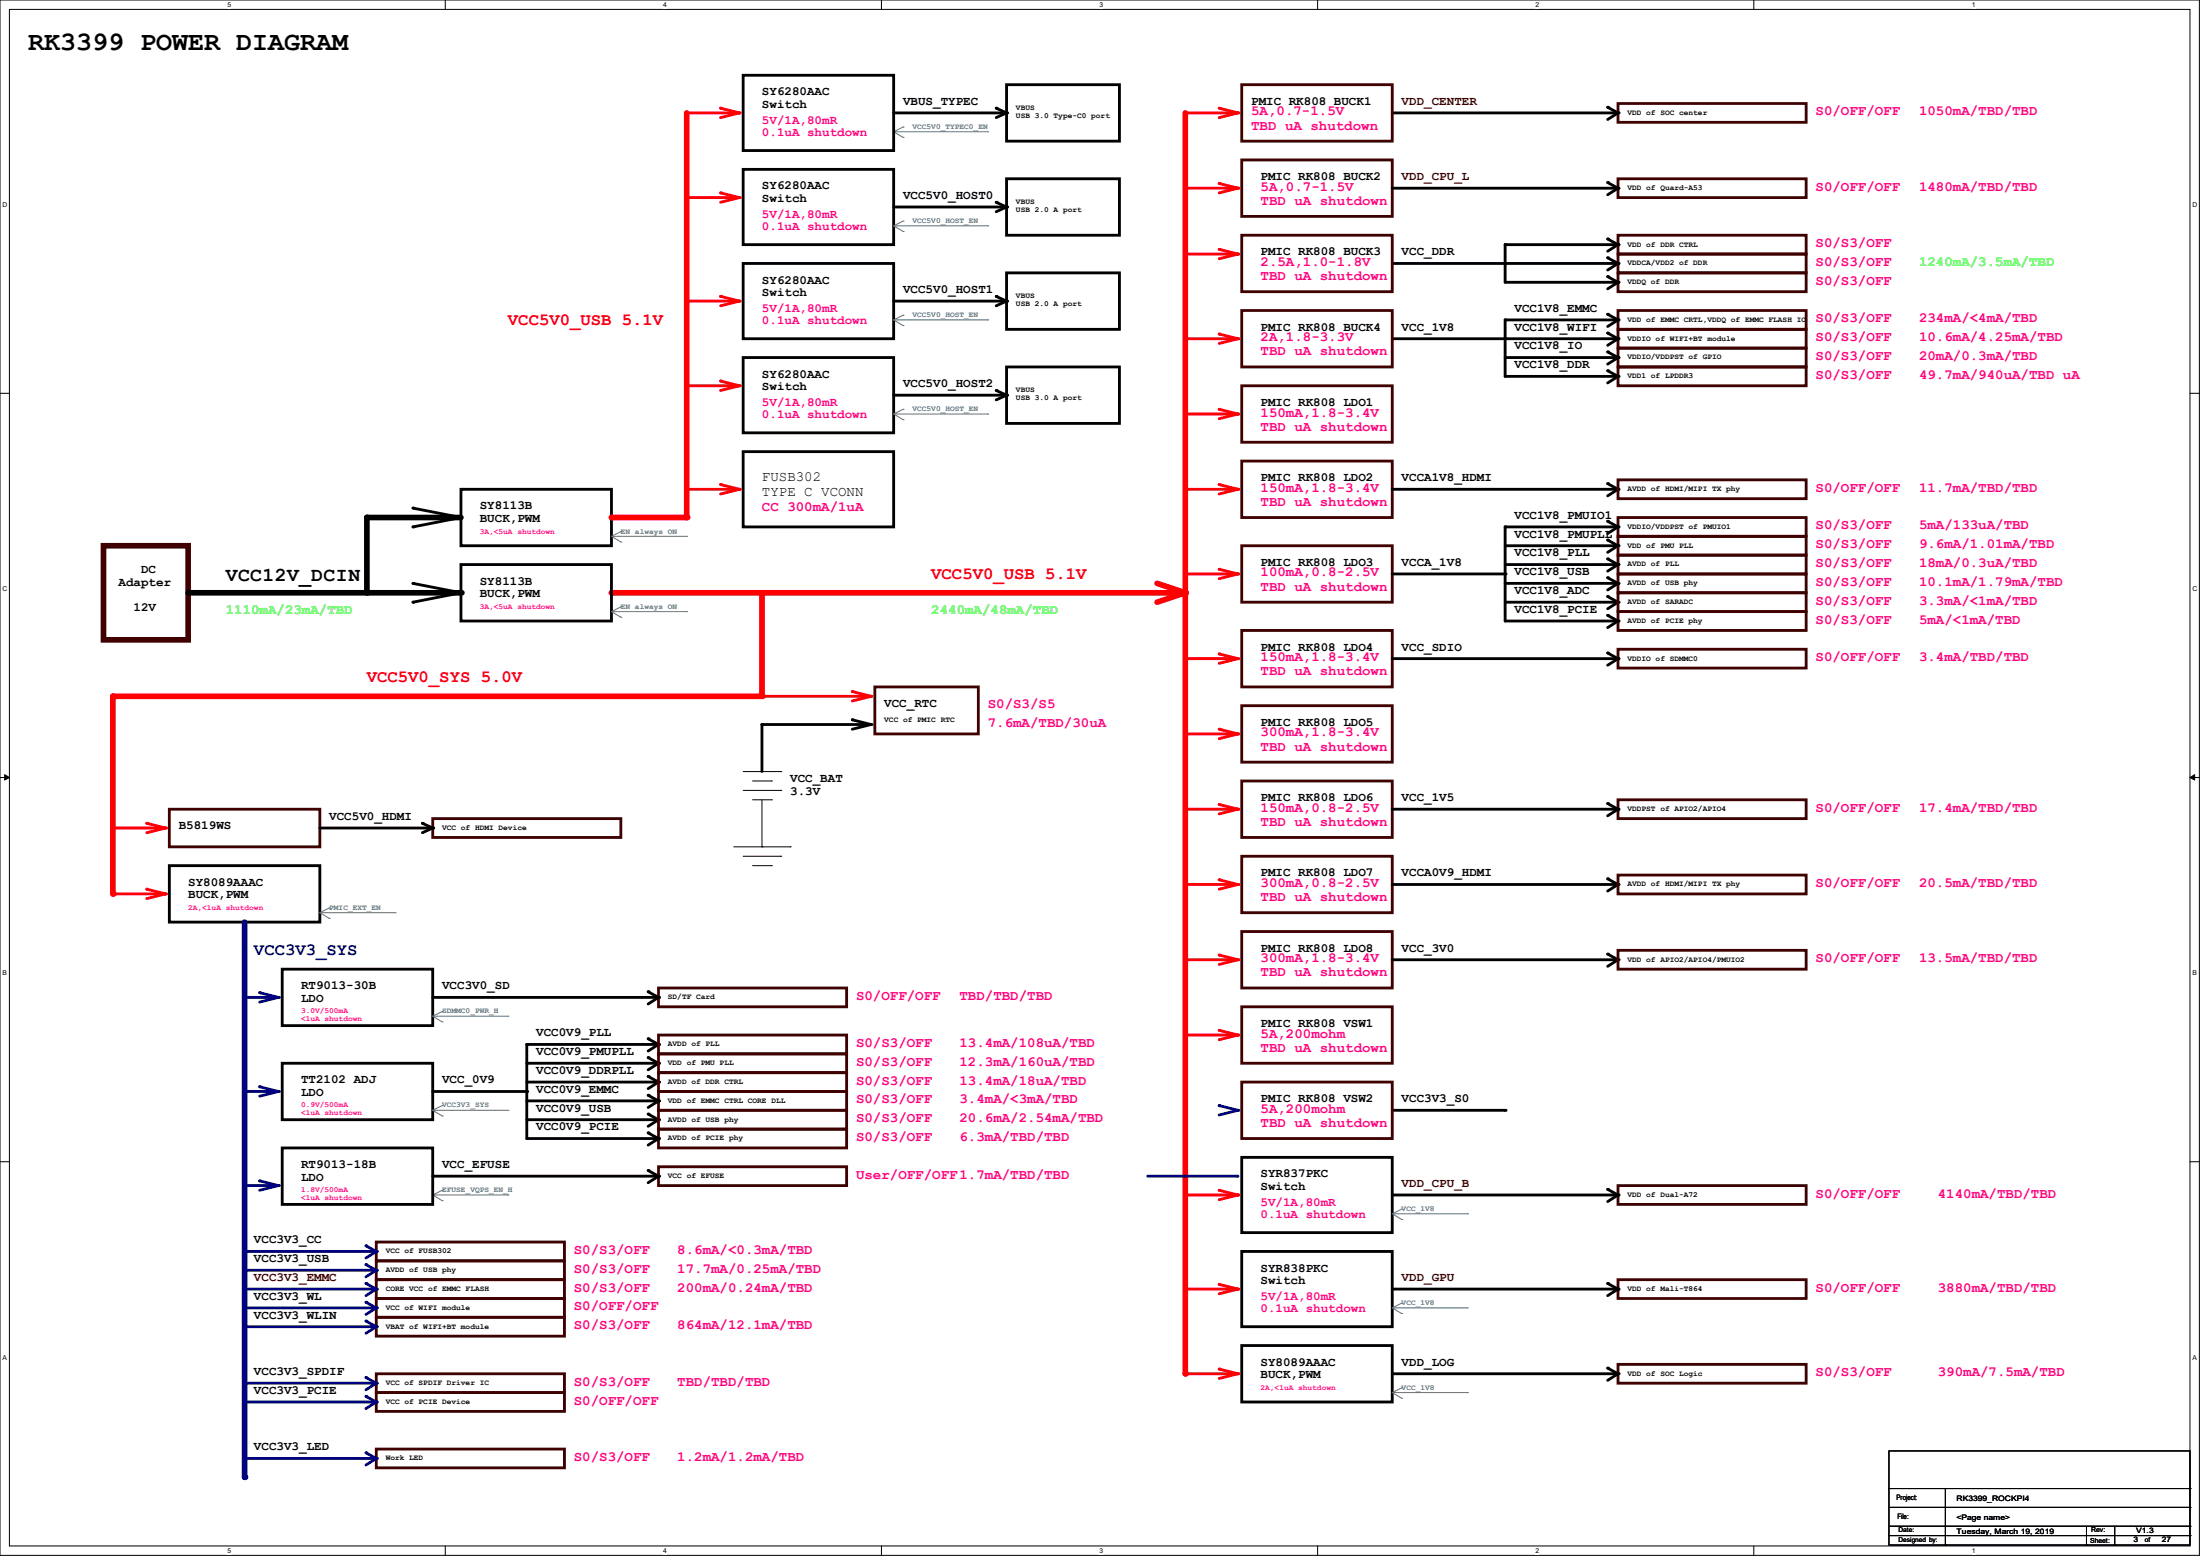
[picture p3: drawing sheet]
<svg xmlns="http://www.w3.org/2000/svg" width="297mm" height="210mm" viewBox="0 0 297 210" stroke-linecap="round" stroke-linejoin="round" font-family="sans-serif">
<path d="M0 0h296.9v209.9h-296.9zM1.3 1.3h294.4v207.4h-294.4z" fill="none" stroke="#000" stroke-width=".14"/>
<g fill="#fff">
<path d="M30.7 .1h.5v1h-.5z"/>
<path d="M30.7 208.8h.5v1h-.5z"/>
</g>
<path d="M60.1 0v1.3M60.1 208.7v1.2" fill="none" stroke="#000" stroke-width=".14"/>
<g fill="#fff">
<path d="M89.5 .1h.5v1h-.5z"/>
<path d="M89.5 208.8h.5v1h-.5z"/>
</g>
<path d="M119 0v1.3M119 208.7v1.2" fill="none" stroke="#000" stroke-width=".14"/>
<g fill="#fff">
<path d="M148.4 .1h.5v1h-.5z"/>
<path d="M148.4 208.8h.5v1h-.5z"/>
</g>
<path d="M177.9 0v1.3M177.9 208.7v1.2" fill="none" stroke="#000" stroke-width=".14"/>
<g fill="#fff">
<path d="M207.3 .1h.5v1h-.5z"/>
<path d="M207.3 208.8h.5v1h-.5z"/>
</g>
<path d="M236.8 0v1.3M236.8 208.7v1.2" fill="none" stroke="#000" stroke-width=".14"/>
<g fill="#fff">
<path d="M266.2 .1h.5v1h-.5z"/>
<path d="M266.2 208.8h.5v1h-.5z"/>
<path d="M.3 27.2h.7v1h-.7z"/>
<path d="M296 27.2h.6v1h-.6z"/>
<path d="M.3 79h.7v1h-.7z"/>
<path d="M296 79h.6v1h-.6z"/>
</g>
<path d="M0 53.1h1.3M295.7 53.1h1.2" fill="none" stroke="#000" stroke-width=".14"/>
<g fill="#fff">
<path d="M.3 130.9h.6v1h-.6z"/>
<path d="M296 130.9h.6v1h-.6z"/>
</g>
<path d="M0 104.9h1.3M295.7 104.9h1.2" fill="none" stroke="#000" stroke-width=".14"/>
<path d="M.6 104.6l.7 .3-.7 .4zM295.7 104.9l.6-.3v.7z" fill="#000" stroke="#000" stroke-width=".14"/>
<g fill="#fff">
<path d="M.3 182.7h.6v1h-.6z"/>
<path d="M296 182.7h.5v1h-.5z"/>
</g>
<path d="M0 156.8h1.3M295.7 156.8h1.2" fill="none" stroke="#000" stroke-width=".14"/>
<path d="M160 80l-3.8 1.3" fill="none" stroke="#f00" stroke-width=".76"/>
<circle cx="160" cy="80" r=".38" fill="#f00"/>
<path d="M82.5 80h77.5" fill="none" stroke="#f00" stroke-width=".76"/>
<circle cx="82.5" cy="80" r=".38" fill="#f00"/>
<path d="M156.2 78.7l3.8 1.3" fill="none" stroke="#f00" stroke-width=".76"/>
<circle cx="160" cy="80" r=".38" fill="#f00"/>
<path d="M188 15.2h30.4M217 14.5l1.4 .7M218.4 15.2l-1.4 .9M188 45.7h15.2M188 109.2h30.4M217 108.5l1.4 .7M218.4 109.2l-1.4 .9" fill="none" stroke="#000" stroke-width=".38"/>
<g fill="#000">
<circle cx="217" cy="14.5" r=".19"/>
<circle cx="218.4" cy="15.2" r=".19"/>
<circle cx="203.2" cy="45.7" r=".19"/>
<circle cx="217" cy="108.5" r=".19"/>
<circle cx="218.4" cy="109.2" r=".19"/>
</g>
<path d="M218.4 14h25.4v2.5h-25.4zM167.6 41.9h20.4v7.6h-20.4zM167.6 105.4h20.4v7.6h-20.4zM218.4 107.9h25.4v2.6h-25.4zM167.6 125.7h20.4v7.6h-20.4z" fill="none" stroke="#400000" stroke-width=".38"/>
<path d="M164.6 14.6l2.5 .6" fill="none" stroke="#f00" stroke-width=".38"/>
<circle cx="164.6" cy="14.6" r=".19" fill="#f00"/>
<path d="M167.1 15.2l-2.5 .7" fill="none" stroke="#f00" stroke-width=".38"/>
<circle cx="167.1" cy="15.2" r=".19" fill="#f00"/>
<path d="M160 15.2h7" fill="none" stroke="#f00" stroke-width=".38"/>
<circle cx="167" cy="15.2" r=".19" fill="#f00"/>
<path d="M160 139.7h7" fill="none" stroke="#f00" stroke-width=".38"/>
<circle cx="167" cy="139.7" r=".19" fill="#f00"/>
<path d="M167.6 135.9h20.4v7.6h-20.4z" fill="none" stroke="#400000" stroke-width=".38"/>
<path d="M164.6 139.1l2.5 .6" fill="none" stroke="#f00" stroke-width=".38"/>
<circle cx="164.6" cy="139.1" r=".19" fill="#f00"/>
<path d="M167.1 139.7l-2.5 .6" fill="none" stroke="#f00" stroke-width=".38"/>
<circle cx="167.1" cy="139.7" r=".19" fill="#f00"/>
<path d="M160 45.7h7" fill="none" stroke="#f00" stroke-width=".38"/>
<circle cx="167" cy="45.7" r=".19" fill="#f00"/>
<path d="M164.6 45.1l2.5 .6" fill="none" stroke="#f00" stroke-width=".38"/>
<circle cx="164.6" cy="45.1" r=".19" fill="#f00"/>
<path d="M167.1 45.7l-2.5 .7" fill="none" stroke="#f00" stroke-width=".38"/>
<circle cx="167.1" cy="45.7" r=".19" fill="#f00"/>
<path d="M160 15.2v170.2" fill="none" stroke="#f00" stroke-width=".76"/>
<circle cx="160" cy="185.4" r=".38" fill="#f00"/>
<path d="M167.1 109.2l-2.5 .7" fill="none" stroke="#f00" stroke-width=".38"/>
<circle cx="167.1" cy="109.2" r=".19" fill="#f00"/>
<path d="M160 109.2h7" fill="none" stroke="#f00" stroke-width=".38"/>
<circle cx="167" cy="109.2" r=".19" fill="#f00"/>
<path d="M164.6 108.6l2.5 .6" fill="none" stroke="#f00" stroke-width=".38"/>
<circle cx="164.6" cy="108.6" r=".19" fill="#f00"/>
<path d="M14 73.7h11.4v12.7h-11.4z" fill="none" stroke="#400000" stroke-width=".76"/>
<path d="M167.6 11.4h20.4v7.6h-20.4zM167.6 21.6h20.4v7.6h-20.4zM167.6 31.7h20.4v7.7h-20.4zM218.4 24.1h25.4v2.6h-25.4zM218.4 36.8h25.4v2.6h-25.4zM218.4 31.7h25.4v2.6h-25.4zM218.4 34.3h25.4v2.5h-25.4zM218.4 128.3h25.4v2.5h-25.4z" fill="none" stroke="#400000" stroke-width=".38"/>
<path d="M188 25.4h30.4M188 35.6h30.4M217 24.6l1.4 .8M217 34.8l1.4 .8M217 32.3l1.4 .7M218.4 25.4l-1.4 .9M218.4 35.6l-1.4 .8M218.4 33l-1.4 .9M218.4 33h-15.2v5.1M188 129.5h30.4M217 128.8l1.4 .7M218.4 129.5l-1.4 .9" fill="none" stroke="#000" stroke-width=".38"/>
<g fill="#000">
<circle cx="203.2" cy="33" r=".19"/>
<circle cx="203.2" cy="35.6" r=".19"/>
<circle cx="217" cy="24.6" r=".19"/>
<circle cx="217" cy="32.3" r=".19"/>
<circle cx="217" cy="34.8" r=".19"/>
<circle cx="218.4" cy="35.6" r=".19"/>
<circle cx="218.4" cy="33" r=".19"/>
<circle cx="218.4" cy="25.4" r=".19"/>
<circle cx="217" cy="128.8" r=".19"/>
<circle cx="218.4" cy="129.5" r=".19"/>
</g>
<path d="M160 34.3h7" fill="none" stroke="#f00" stroke-width=".38"/>
<circle cx="167" cy="34.3" r=".19" fill="#f00"/>
<path d="M164.6 33.7l2.5 .6" fill="none" stroke="#f00" stroke-width=".38"/>
<circle cx="164.6" cy="33.7" r=".19" fill="#f00"/>
<path d="M167.1 34.3l-2.5 .6" fill="none" stroke="#f00" stroke-width=".38"/>
<circle cx="167.1" cy="34.3" r=".19" fill="#f00"/>
<g fill="none" stroke="#000" stroke-width=".38">
<path d="M203.2 38.1h15.2M217 37.3l1.4 .8M218.4 38.1l-1.4 .9M203.2 45.7h15.2M203.2 48.3h15.2M217 42.4l1.4 .8M217 45l1.4 .7M217 47.5l1.4 .8M217 50l1.4 .8M218.4 43.2l-1.4 .9M218.4 43.2h-15.2v7.6h15.2M218.4 45.7l-1.4 .9"/>
<path d="M218.4 48.3l-1.4 .8M218.4 50.8l-1.4 .9"/>
</g>
<g fill="#000">
<circle cx="217" cy="37.3" r=".19"/>
<circle cx="218.4" cy="38.1" r=".19"/>
<circle cx="203.2" cy="43.2" r=".19"/>
<circle cx="217" cy="42.4" r=".19"/>
<circle cx="217" cy="50" r=".19"/>
<circle cx="217" cy="45" r=".19"/>
<circle cx="217" cy="47.5" r=".19"/>
<circle cx="218.4" cy="43.2" r=".19"/>
<circle cx="218.4" cy="45.7" r=".19"/>
<circle cx="218.4" cy="48.3" r=".19"/>
<circle cx="218.4" cy="50.8" r=".19"/>
</g>
<path d="M218.4 41.9h25.4v2.5h-25.4zM218.4 44.4h25.4v2.6h-25.4zM218.4 47h25.4v2.5h-25.4zM218.4 49.5h25.4v2.6h-25.4z" fill="none" stroke="#400000" stroke-width=".38"/>
<path d="M164.6 24.8l2.5 .6" fill="none" stroke="#f00" stroke-width=".38"/>
<circle cx="164.6" cy="24.8" r=".19" fill="#f00"/>
<path d="M167.1 25.4l-2.5 .6" fill="none" stroke="#f00" stroke-width=".38"/>
<circle cx="167.1" cy="25.4" r=".19" fill="#f00"/>
<path d="M160 25.4h7" fill="none" stroke="#f00" stroke-width=".38"/>
<circle cx="167" cy="25.4" r=".19" fill="#f00"/>
<path d="M167.6 52.1h20.4v7.6h-20.4zM167.6 73.7h20.4v7.6h-20.4zM218.4 69.8h25.4v2.6h-25.4zM218.4 72.4h25.4v2.5h-25.4zM218.4 74.9h25.4v2.6h-25.4zM218.4 77.5h25.4v2.5h-25.4zM218.4 80h25.4v2.5h-25.4zM218.4 82.5h25.4v2.6h-25.4z" fill="none" stroke="#400000" stroke-width=".38"/>
<g fill="none" stroke="#000" stroke-width=".38">
<path d="M188 77.5h15.2M203.2 73.7h15.2M203.2 76.2h15.2M203.2 78.7h15.2M217 72.9l1.4 .8M217 70.4l1.4 .7M217 75.4l1.4 .8M217 78l1.4 .7M218.4 73.7l-1.4 .8M218.4 71.1l-1.4 .9M218.4 71.1h-15.2v12.7h15.2M218.4 76.2l-1.4 .9"/>
<path d="M218.4 78.7l-1.4 .9M203.2 81.3h15.2M217 80.5l1.4 .8M217 83.1l1.4 .7M218.4 81.3l-1.4 .9M218.4 83.8l-1.4 .9"/>
</g>
<g fill="#000">
<circle cx="203.2" cy="77.5" r=".19"/>
<circle cx="203.2" cy="71.1" r=".19"/>
<circle cx="217" cy="78" r=".19"/>
<circle cx="217" cy="70.4" r=".19"/>
<circle cx="217" cy="75.4" r=".19"/>
<circle cx="217" cy="72.9" r=".19"/>
<circle cx="218.4" cy="76.2" r=".19"/>
<circle cx="218.4" cy="73.7" r=".19"/>
<circle cx="218.4" cy="71.1" r=".19"/>
<circle cx="218.4" cy="78.7" r=".19"/>
<circle cx="217" cy="80.5" r=".19"/>
<circle cx="217" cy="83.1" r=".19"/>
<circle cx="218.4" cy="83.8" r=".19"/>
<circle cx="218.4" cy="81.3" r=".19"/>
</g>
<path d="M164.6 55.2l2.5 .7" fill="none" stroke="#f00" stroke-width=".38"/>
<circle cx="164.6" cy="55.2" r=".19" fill="#f00"/>
<path d="M167.1 55.9l-2.5 .6" fill="none" stroke="#f00" stroke-width=".38"/>
<circle cx="167.1" cy="55.9" r=".19" fill="#f00"/>
<path d="M160 55.9h7" fill="none" stroke="#f00" stroke-width=".38"/>
<circle cx="167" cy="55.9" r=".19" fill="#f00"/>
<path d="M167.6 62.2h20.4v7.6h-20.4z" fill="none" stroke="#400000" stroke-width=".38"/>
<path d="M217 65.3l1.4 .7-1.4 .9" fill="none" stroke="#000" stroke-width=".38"/>
<g fill="#000">
<circle cx="217" cy="65.3" r=".19"/>
<circle cx="218.4" cy="66" r=".19"/>
</g>
<path d="M164.6 65.4l2.5 .6" fill="none" stroke="#f00" stroke-width=".38"/>
<circle cx="164.6" cy="65.4" r=".19" fill="#f00"/>
<path d="M167.1 66l-2.5 .7" fill="none" stroke="#f00" stroke-width=".38"/>
<circle cx="167.1" cy="66" r=".19" fill="#f00"/>
<path d="M160 66h7" fill="none" stroke="#f00" stroke-width=".38"/>
<circle cx="167" cy="66" r=".19" fill="#f00"/>
<path d="M188 66h30.4" fill="none" stroke="#000" stroke-width=".38"/>
<circle cx="218.4" cy="66" r=".19" fill="#000"/>
<path d="M218.4 64.8h25.4v2.5h-25.4z" fill="none" stroke="#400000" stroke-width=".38"/>
<path d="M164.6 76.8l2.5 .7" fill="none" stroke="#f00" stroke-width=".38"/>
<circle cx="164.6" cy="76.8" r=".19" fill="#f00"/>
<path d="M167.1 77.5l-2.5 .6" fill="none" stroke="#f00" stroke-width=".38"/>
<circle cx="167.1" cy="77.5" r=".19" fill="#f00"/>
<path d="M160 77.5h7" fill="none" stroke="#f00" stroke-width=".38"/>
<circle cx="167" cy="77.5" r=".19" fill="#f00"/>
<path d="M167.6 85.1h20.4v7.6h-20.4z" fill="none" stroke="#400000" stroke-width=".38"/>
<path d="M217 88.1l1.4 .8-1.4 .9" fill="none" stroke="#000" stroke-width=".38"/>
<g fill="#000">
<circle cx="217" cy="88.1" r=".19"/>
<circle cx="218.4" cy="88.9" r=".19"/>
</g>
<path d="M167.1 88.9l-2.5 .6" fill="none" stroke="#f00" stroke-width=".38"/>
<circle cx="167.1" cy="88.9" r=".19" fill="#f00"/>
<path d="M160 88.9h7" fill="none" stroke="#f00" stroke-width=".38"/>
<circle cx="167" cy="88.9" r=".19" fill="#f00"/>
<path d="M218.4 87.6h25.4v2.6h-25.4z" fill="none" stroke="#400000" stroke-width=".38"/>
<path d="M164.6 88.3l2.5 .6" fill="none" stroke="#f00" stroke-width=".38"/>
<circle cx="164.6" cy="88.3" r=".19" fill="#f00"/>
<path d="M188 88.9h30.4" fill="none" stroke="#000" stroke-width=".38"/>
<circle cx="218.4" cy="88.9" r=".19" fill="#000"/>
<path d="M164.6 98.4l2.5 .7" fill="none" stroke="#f00" stroke-width=".38"/>
<circle cx="164.6" cy="98.4" r=".19" fill="#f00"/>
<path d="M167.1 99.1l-2.5 .6" fill="none" stroke="#f00" stroke-width=".38"/>
<circle cx="167.1" cy="99.1" r=".19" fill="#f00"/>
<path d="M160 99.1h7" fill="none" stroke="#f00" stroke-width=".38"/>
<circle cx="167" cy="99.1" r=".19" fill="#f00"/>
<path d="M167.6 95.2h20.4v7.7h-20.4z" fill="none" stroke="#400000" stroke-width=".38"/>
<path d="M164.6 118.7l2.5 .7" fill="none" stroke="#f00" stroke-width=".38"/>
<circle cx="164.6" cy="118.7" r=".19" fill="#f00"/>
<path d="M167.1 119.4l-2.5 .6" fill="none" stroke="#f00" stroke-width=".38"/>
<circle cx="167.1" cy="119.4" r=".19" fill="#f00"/>
<path d="M160 119.4h7" fill="none" stroke="#f00" stroke-width=".38"/>
<circle cx="167" cy="119.4" r=".19" fill="#f00"/>
<path d="M167.6 115.6h20.4v7.6h-20.4zM218.4 118.1h25.4v2.5h-25.4zM167.6 146h20.4v7.7h-20.4zM218.4 160h25.4v2.6h-25.4zM218.4 172.7h25.4v2.6h-25.4z" fill="none" stroke="#400000" stroke-width=".38"/>
<path d="M188 119.4h30.4M217 118.6l1.4 .8M218.4 119.4l-1.4 .9M167.6 156.2h20.4v10.2h-20.4zM188 149.9h15.2M167.6 168.9h20.4v10.2h-20.4zM188 161.3h30.4M188 174h30.4M217 160.5l1.4 .8M217 173.2l1.4 .8M218.4 161.3l-1.4 .9M218.4 174l-1.4 .9" fill="none" stroke="#000" stroke-width=".38"/>
<g fill="#000">
<circle cx="217" cy="118.6" r=".19"/>
<circle cx="218.4" cy="119.4" r=".19"/>
<circle cx="203.2" cy="149.9" r=".19"/>
<circle cx="217" cy="160.5" r=".19"/>
<circle cx="217" cy="173.2" r=".19"/>
<circle cx="218.4" cy="161.3" r=".19"/>
<circle cx="218.4" cy="174" r=".19"/>
</g>
<path d="M15.2 94h87.7" fill="none" stroke="#f00" stroke-width=".76"/>
<circle cx="15.2" cy="94" r=".38" fill="#f00"/>
<path d="M102.9 80v14" fill="none" stroke="#f00" stroke-width=".76"/>
<circle cx="102.9" cy="94" r=".38" fill="#f00"/>
<path d="M15.2 94v26.6" fill="none" stroke="#f00" stroke-width=".76"/>
<circle cx="15.2" cy="120.7" r=".38" fill="#f00"/>
<path d="M167.6 181.6h20.4v7.6h-20.4zM188 185.4h30.4M217 184.7l1.4 .7M218.4 185.4l-1.4 .9" fill="none" stroke="#000" stroke-width=".38"/>
<path d="M218.4 184.1h25.4v2.6h-25.4z" fill="none" stroke="#400000" stroke-width=".38"/>
<g fill="#000">
<circle cx="217" cy="184.7" r=".19"/>
<circle cx="218.4" cy="185.4" r=".19"/>
</g>
<path d="M188 188h10.1M188 188l1.2 .7M189.2 187.3h.1M189.2 188.7h.1M189.2 187.3l-1.2 .7M198.1 188h.1" fill="none" stroke="#408080" stroke-width=".14"/>
<path d="M160 185.4h7" fill="none" stroke="#f00" stroke-width=".38"/>
<circle cx="167" cy="185.4" r=".19" fill="#f00"/>
<path d="M164.6 184.8l2.5 .6" fill="none" stroke="#f00" stroke-width=".38"/>
<circle cx="164.6" cy="184.8" r=".19" fill="#f00"/>
<path d="M167.1 185.4l-2.5 .7" fill="none" stroke="#f00" stroke-width=".38"/>
<circle cx="167.1" cy="185.4" r=".19" fill="#f00"/>
<path d="M160 174h7" fill="none" stroke="#f00" stroke-width=".38"/>
<circle cx="167" cy="174" r=".19" fill="#f00"/>
<path d="M164.6 173.4l2.5 .6" fill="none" stroke="#f00" stroke-width=".38"/>
<circle cx="164.6" cy="173.4" r=".19" fill="#f00"/>
<path d="M167.1 174l-2.5 .6" fill="none" stroke="#f00" stroke-width=".38"/>
<circle cx="167.1" cy="174" r=".19" fill="#f00"/>
<path d="M160 161.3h7" fill="none" stroke="#f00" stroke-width=".38"/>
<circle cx="167" cy="161.3" r=".19" fill="#f00"/>
<path d="M164.6 160.7l2.5 .6" fill="none" stroke="#f00" stroke-width=".38"/>
<circle cx="164.6" cy="160.7" r=".19" fill="#f00"/>
<path d="M167.1 161.3l-2.5 .6" fill="none" stroke="#f00" stroke-width=".38"/>
<circle cx="167.1" cy="161.3" r=".19" fill="#f00"/>
<path d="M22.9 116.8h20.3v7.7h-20.3z" fill="none" stroke="#000" stroke-width=".38"/>
<path d="M43.2 123.2l1.2 .8M43.2 123.2h10.1M44.4 124h.1M44.4 122.6h.1M44.4 122.6l-1.2 .6M53.3 123.2h.1" fill="none" stroke="#408080" stroke-width=".14"/>
<path d="M19.8 120l2.6 .6" fill="none" stroke="#f00" stroke-width=".38"/>
<circle cx="19.8" cy="120" r=".19" fill="#f00"/>
<path d="M22.4 120.6l-2.6 .7" fill="none" stroke="#f00" stroke-width=".38"/>
<circle cx="22.4" cy="120.6" r=".19" fill="#f00"/>
<path d="M15.2 120.6h7" fill="none" stroke="#f00" stroke-width=".38"/>
<circle cx="22.2" cy="120.7" r=".19" fill="#f00"/>
<path d="M37.6 160l-2.5 .7" fill="none" stroke="#000080" stroke-width=".38"/>
<circle cx="37.6" cy="160" r=".19" fill="#000080"/>
<path d="M35.1 159.4l2.5 .6" fill="none" stroke="#000080" stroke-width=".38"/>
<circle cx="35.1" cy="159.4" r=".19" fill="#000080"/>
<path d="M33 160h4.5" fill="none" stroke="#000080" stroke-width=".38"/>
<circle cx="37.5" cy="160" r=".19" fill="#000080"/>
<path d="M37.6 134.6l-2.5 .7" fill="none" stroke="#000080" stroke-width=".38"/>
<circle cx="37.6" cy="134.6" r=".19" fill="#000080"/>
<path d="M35.1 134l2.5 .6" fill="none" stroke="#000080" stroke-width=".38"/>
<circle cx="35.1" cy="134" r=".19" fill="#000080"/>
<path d="M33 134.6h4.5" fill="none" stroke="#000080" stroke-width=".38"/>
<circle cx="37.5" cy="134.6" r=".19" fill="#000080"/>
<path d="M37.6 147.3l-2.5 .7" fill="none" stroke="#000080" stroke-width=".38"/>
<circle cx="37.6" cy="147.3" r=".19" fill="#000080"/>
<path d="M35.1 146.7l2.5 .6" fill="none" stroke="#000080" stroke-width=".38"/>
<circle cx="35.1" cy="146.7" r=".19" fill="#000080"/>
<path d="M33 147.3h4.5" fill="none" stroke="#000080" stroke-width=".38"/>
<circle cx="37.5" cy="147.3" r=".19" fill="#000080"/>
<g fill="none" stroke="#000" stroke-width=".38">
<path d="M38.1 130.8h20.3v7.6h-20.3zM58.4 134.6h30.5M87.5 133.9l1.4 .7M88.9 134.6l-1.4 .9M38.1 143.5h20.3v7.6h-20.3zM38.1 154.9h20.3v7.7h-20.3zM58.4 147.3h12.7M58.4 158.7h30.5M71.1 143.5h17.8M71.1 146h17.8M71.1 148.6h17.8M71.1 151.1h17.8"/>
<path d="M87.5 140.2l1.4 .8M87.5 142.7l1.4 .8M87.5 145.3l1.4 .7M87.5 147.8l1.4 .8M87.5 150.4l1.4 .7M87.5 152.9l1.4 .8M87.5 158l1.4 .7M88.9 141h-17.8v12.7h17.8M88.9 141l-1.4 .9M88.9 143.5l-1.4 .9M88.9 146l-1.4 .9M88.9 148.6l-1.4 .9"/>
<path d="M88.9 151.1l-1.4 .9M88.9 153.7l-1.4 .9M88.9 158.7l-1.4 .9"/>
</g>
<g fill="#000">
<circle cx="87.5" cy="133.9" r=".19"/>
<circle cx="88.9" cy="134.6" r=".19"/>
<circle cx="71.1" cy="147.3" r=".19"/>
<circle cx="71.1" cy="141" r=".19"/>
<circle cx="87.5" cy="147.8" r=".19"/>
<circle cx="87.5" cy="158" r=".19"/>
<circle cx="87.5" cy="145.3" r=".19"/>
<circle cx="87.5" cy="150.4" r=".19"/>
<circle cx="87.5" cy="140.2" r=".19"/>
<circle cx="87.5" cy="142.7" r=".19"/>
<circle cx="87.5" cy="152.9" r=".19"/>
<circle cx="88.9" cy="148.6" r=".19"/>
<circle cx="88.9" cy="153.7" r=".19"/>
<circle cx="88.9" cy="158.7" r=".19"/>
<circle cx="88.9" cy="143.5" r=".19"/>
<circle cx="88.9" cy="146.1" r=".19"/>
<circle cx="88.9" cy="141" r=".19"/>
<circle cx="88.9" cy="151.1" r=".19"/>
</g>
<g fill="none" stroke="#408080" stroke-width=".14">
<path d="M58.4 137.2h10.2M58.4 137.2l1.3 .7M59.7 136.5h.1M59.7 137.9h.1M59.7 136.5l-1.3 .7M68.6 137.2h.1M58.4 149.9h10.2M58.4 149.9l1.3 .7M59.7 149.2h.1M59.7 150.6h.1M59.7 149.2l-1.3 .7M68.6 149.9h.1"/>
<path d="M58.4 161.3h10.2M58.4 161.3l1.3 .8M59.7 160.7h.1M59.7 162.1h.1M59.7 160.7l-1.3 .6M68.6 161.3h.1"/>
</g>
<g fill="none" stroke="#400000" stroke-width=".38">
<path d="M88.9 133.3h25.4v2.6h-25.4zM88.9 139.7h25.4v2.5h-25.4zM88.9 142.2h25.4v2.6h-25.4zM88.9 144.8h25.4v2.5h-25.4zM88.9 147.3h25.4v2.6h-25.4zM88.9 149.9h25.4v2.5h-25.4zM88.9 152.4h25.4v2.5h-25.4zM88.9 157.5h25.4v2.5h-25.4zM50.8 172.7h25.4v2.6h-25.4zM50.8 175.3h25.4v2.5h-25.4zM50.8 177.8h25.4v2.5h-25.4zM50.8 170.2h25.4v2.5h-25.4z"/>
<path d="M50.8 167.6h25.4v2.6h-25.4zM50.8 185.4h25.4v2.6h-25.4zM50.8 188h25.4v2.5h-25.4zM50.8 195.6h25.4v2.5h-25.4z"/>
</g>
<path d="M33 168.9h17.8" fill="none" stroke="#000080" stroke-width=".38"/>
<circle cx="50.8" cy="168.9" r=".19" fill="#000080"/>
<path d="M49.4 168.1l1.4 .8" fill="none" stroke="#000080" stroke-width=".38"/>
<circle cx="49.4" cy="168.1" r=".19" fill="#000080"/>
<path d="M50.8 168.9l-1.4 .9" fill="none" stroke="#000080" stroke-width=".38"/>
<circle cx="50.8" cy="168.9" r=".19" fill="#000080"/>
<path d="M118.1 92.7h14v6.4h-14z" fill="none" stroke="#400000" stroke-width=".38"/>
<g fill="none" stroke="#000" stroke-width=".14">
<path d="M99.1 114.3h7.6M100.3 106.7h5.1M100.3 104.1h5.1M100.3 115.6h5.1M101.6 107.9h2.5M101.6 105.4h2.5M101.6 116.8h2.5M102.9 114.3h.1M102.9 107.9v6.4M104.1 107.9h.1M104.1 105.4h.1M104.1 116.8h.1"/>
<path d="M105.4 106.7h.1M105.4 104.1h.1M105.4 115.6h.1M106.7 114.3h.1"/>
</g>
<path d="M102.9 97.8v6.3" fill="none" stroke="#000" stroke-width=".38"/>
<circle cx="102.9" cy="97.8" r=".19" fill="#000"/>
<path d="M102.9 94h14.6" fill="none" stroke="#f00" stroke-width=".38"/>
<circle cx="117.5" cy="94" r=".19" fill="#f00"/>
<path d="M115.1 93.3l2.5 .7" fill="none" stroke="#f00" stroke-width=".38"/>
<circle cx="115.1" cy="93.3" r=".19" fill="#f00"/>
<path d="M117.6 94l-2.5 .6" fill="none" stroke="#f00" stroke-width=".38"/>
<circle cx="117.6" cy="94" r=".19" fill="#f00"/>
<path d="M33 124.5v74.9" fill="none" stroke="#000080" stroke-width=".76"/>
<circle cx="33" cy="199.4" r=".38" fill="#000080"/>
<path d="M188 176.5h10.1M188 176.5l1.2 .8M188 163.8h10.1M188 163.8l1.2 .8M189.2 175.9h.1M189.2 177.3h.1M189.2 163.2h.1M189.2 164.6h.1M189.2 175.9l-1.2 .6M189.2 163.2l-1.2 .6M198.1 176.5h.1M198.1 163.8h.1" fill="none" stroke="#408080" stroke-width=".14"/>
<path d="M49.4 170.7l1.4 .7" fill="none" stroke="#000080" stroke-width=".38"/>
<circle cx="49.4" cy="170.7" r=".19" fill="#000080"/>
<path d="M50.8 171.4l-1.4 .9" fill="none" stroke="#000080" stroke-width=".38"/>
<circle cx="50.8" cy="171.4" r=".19" fill="#000080"/>
<path d="M33 171.4h17.8" fill="none" stroke="#000080" stroke-width=".38"/>
<circle cx="50.8" cy="171.4" r=".19" fill="#000080"/>
<path d="M49.4 173.2l1.4 .8" fill="none" stroke="#000080" stroke-width=".38"/>
<circle cx="49.4" cy="173.2" r=".19" fill="#000080"/>
<path d="M50.8 174l-1.4 .9" fill="none" stroke="#000080" stroke-width=".38"/>
<circle cx="50.8" cy="174" r=".19" fill="#000080"/>
<path d="M33 174h17.8" fill="none" stroke="#000080" stroke-width=".38"/>
<circle cx="50.8" cy="174" r=".19" fill="#000080"/>
<path d="M49.4 175.8l1.4 .7" fill="none" stroke="#000080" stroke-width=".38"/>
<circle cx="49.4" cy="175.8" r=".19" fill="#000080"/>
<path d="M50.8 176.5l-1.4 .9" fill="none" stroke="#000080" stroke-width=".38"/>
<circle cx="50.8" cy="176.5" r=".19" fill="#000080"/>
<path d="M33 176.5h17.8" fill="none" stroke="#000080" stroke-width=".38"/>
<circle cx="50.8" cy="176.5" r=".19" fill="#000080"/>
<path d="M49.4 178.3l1.4 .8" fill="none" stroke="#000080" stroke-width=".38"/>
<circle cx="49.4" cy="178.3" r=".19" fill="#000080"/>
<path d="M50.8 179.1l-1.4 .9" fill="none" stroke="#000080" stroke-width=".38"/>
<circle cx="50.8" cy="179.1" r=".19" fill="#000080"/>
<path d="M33 179.1h17.8" fill="none" stroke="#000080" stroke-width=".38"/>
<circle cx="50.8" cy="179.1" r=".19" fill="#000080"/>
<path d="M49.4 185.9l1.4 .8" fill="none" stroke="#000080" stroke-width=".38"/>
<circle cx="49.4" cy="185.9" r=".19" fill="#000080"/>
<path d="M50.8 186.7l-1.4 .9" fill="none" stroke="#000080" stroke-width=".38"/>
<circle cx="50.8" cy="186.7" r=".19" fill="#000080"/>
<path d="M33 186.7h17.8" fill="none" stroke="#000080" stroke-width=".38"/>
<circle cx="50.8" cy="186.7" r=".19" fill="#000080"/>
<path d="M49.4 188.5l1.4 .7" fill="none" stroke="#000080" stroke-width=".38"/>
<circle cx="49.4" cy="188.5" r=".19" fill="#000080"/>
<path d="M50.8 189.2l-1.4 .9" fill="none" stroke="#000080" stroke-width=".38"/>
<circle cx="50.8" cy="189.2" r=".19" fill="#000080"/>
<path d="M33 189.2h17.8" fill="none" stroke="#000080" stroke-width=".38"/>
<circle cx="50.8" cy="189.2" r=".19" fill="#000080"/>
<path d="M49.4 196.1l1.4 .7" fill="none" stroke="#000080" stroke-width=".38"/>
<circle cx="49.4" cy="196.1" r=".19" fill="#000080"/>
<path d="M50.8 196.8l-1.4 .9" fill="none" stroke="#000080" stroke-width=".38"/>
<circle cx="50.8" cy="196.9" r=".19" fill="#000080"/>
<path d="M33 196.8h17.8" fill="none" stroke="#000080" stroke-width=".38"/>
<circle cx="50.8" cy="196.9" r=".19" fill="#000080"/>
<path d="M164.6 149.2l2.5 .7" fill="none" stroke="#000080" stroke-width=".38"/>
<circle cx="164.6" cy="149.2" r=".19" fill="#000080"/>
<path d="M167.1 149.9l-2.5 .6" fill="none" stroke="#000080" stroke-width=".38"/>
<circle cx="167.1" cy="149.9" r=".19" fill="#000080"/>
<path d="M167.1 129.5l-2.5 .7" fill="none" stroke="#f00" stroke-width=".38"/>
<circle cx="167.1" cy="129.5" r=".19" fill="#f00"/>
<path d="M160 129.5h7" fill="none" stroke="#f00" stroke-width=".38"/>
<circle cx="167" cy="129.5" r=".19" fill="#f00"/>
<path d="M164.6 128.9l2.5 .6" fill="none" stroke="#f00" stroke-width=".38"/>
<circle cx="164.6" cy="128.9" r=".19" fill="#f00"/>
<g fill="none" stroke="#000" stroke-width=".38">
<path d="M100.3 10.2h20.3v10.1h-20.3zM120.6 15.2h15.3M134.5 14.6l1.4 .6M135.9 11.4h15.2v7.6h-15.2zM135.9 15.2l-1.4 .7M100.3 22.9h20.3v10.1h-20.3zM100.3 35.6h20.3v10.1h-20.3zM120.6 27.9h15.3M134.5 27.3l1.4 .6M135.9 24.1h15.2v7.6h-15.2zM135.9 36.8h15.2v7.6h-15.2zM135.9 27.9l-1.4 .7"/>
<path d="M100.3 48.3h20.3v10.1h-20.3zM120.6 40.6h15.3M120.6 53.3h15.3M134.5 40l1.4 .6M134.5 52.7l1.4 .6M135.9 49.5h15.2v7.6h-15.2zM135.9 40.6l-1.4 .7M135.9 53.3l-1.4 .7M100.3 61h20.3v10.1h-20.3zM102.9 97.8h13.9M115.1 97.2l2.5 .6-2.5 .6"/>
</g>
<g fill="#000">
<circle cx="134.5" cy="14.6" r=".19"/>
<circle cx="135.9" cy="15.2" r=".19"/>
<circle cx="134.5" cy="27.3" r=".19"/>
<circle cx="135.9" cy="27.9" r=".19"/>
<circle cx="134.5" cy="52.7" r=".19"/>
<circle cx="134.5" cy="40" r=".19"/>
<circle cx="135.9" cy="53.3" r=".19"/>
<circle cx="135.9" cy="40.6" r=".19"/>
<circle cx="102.9" cy="97.8" r=".19"/>
<circle cx="115.1" cy="97.2" r=".19"/>
<circle cx="117.6" cy="97.8" r=".19"/>
</g>
<g fill="none" stroke="#408080" stroke-width=".14">
<path d="M120.6 17.8h12.7M120.6 17.8l1.3 .7M121.9 18.5h.1M121.9 17.1h.1M121.9 17.1l-1.3 .7M133.3 17.8h.1M120.6 30.5h12.7M120.6 30.5l1.3 .7M121.9 29.8h.1M121.9 31.2h.1M121.9 29.8l-1.3 .7M133.3 30.5h.1"/>
<path d="M120.6 43.2h12.7M120.6 43.2l1.3 .7M120.6 55.9h12.7M120.6 55.9l1.3 .7M121.9 42.5h.1M121.9 43.9h.1M121.9 55.2h.1M121.9 56.6h.1M121.9 42.5l-1.3 .7M121.9 55.2l-1.3 .7M133.3 43.2h.1M133.3 55.9h.1"/>
</g>
<path d="M97.3 14.6l2.5 .6" fill="none" stroke="#f00" stroke-width=".38"/>
<circle cx="97.3" cy="14.6" r=".19" fill="#f00"/>
<path d="M99.8 15.2l-2.5 .7" fill="none" stroke="#f00" stroke-width=".38"/>
<circle cx="99.8" cy="15.2" r=".19" fill="#f00"/>
<path d="M92.7 15.2h7" fill="none" stroke="#f00" stroke-width=".38"/>
<circle cx="99.7" cy="15.2" r=".19" fill="#f00"/>
<path d="M97.3 26l2.5 .7" fill="none" stroke="#f00" stroke-width=".38"/>
<circle cx="97.3" cy="26" r=".19" fill="#f00"/>
<path d="M99.8 26.7l-2.5 .6" fill="none" stroke="#f00" stroke-width=".38"/>
<circle cx="99.8" cy="26.7" r=".19" fill="#f00"/>
<path d="M92.7 26.7h7" fill="none" stroke="#f00" stroke-width=".38"/>
<circle cx="99.7" cy="26.7" r=".19" fill="#f00"/>
<path d="M97.3 40l2.5 .6" fill="none" stroke="#f00" stroke-width=".38"/>
<circle cx="97.3" cy="40" r=".19" fill="#f00"/>
<path d="M99.8 40.6l-2.5 .7" fill="none" stroke="#f00" stroke-width=".38"/>
<circle cx="99.8" cy="40.6" r=".19" fill="#f00"/>
<path d="M92.7 40.6h7" fill="none" stroke="#f00" stroke-width=".38"/>
<circle cx="99.7" cy="40.6" r=".19" fill="#f00"/>
<path d="M97.3 51.4l2.5 .7" fill="none" stroke="#f00" stroke-width=".38"/>
<circle cx="97.3" cy="51.4" r=".19" fill="#f00"/>
<path d="M99.8 52.1l-2.5 .6" fill="none" stroke="#f00" stroke-width=".38"/>
<circle cx="99.8" cy="52.1" r=".19" fill="#f00"/>
<path d="M92.7 52.1h7" fill="none" stroke="#f00" stroke-width=".38"/>
<circle cx="99.7" cy="52.1" r=".19" fill="#f00"/>
<path d="M97.3 65.4l2.5 .6" fill="none" stroke="#f00" stroke-width=".38"/>
<circle cx="97.3" cy="65.4" r=".19" fill="#f00"/>
<path d="M99.8 66l-2.5 .7" fill="none" stroke="#f00" stroke-width=".38"/>
<circle cx="99.8" cy="66" r=".19" fill="#f00"/>
<path d="M92.7 66h7" fill="none" stroke="#f00" stroke-width=".38"/>
<circle cx="99.7" cy="66" r=".19" fill="#f00"/>
<path d="M62.2 76.2h20.3v7.6h-20.3zM62.2 66h20.3v7.7h-20.3z" fill="none" stroke="#000" stroke-width=".38"/>
<path d="M82.5 72.4l1.3 .8M82.5 72.4h10.2M83.8 73.2h.1M83.8 71.8h.1M83.8 71.8l-1.3 .6M92.7 72.4h.1M82.5 82.5l1.3 .8M82.5 82.5h10.2M83.8 83.3h.1M83.8 81.9h.1M83.8 81.9l-1.3 .6M92.7 82.5h.1" fill="none" stroke="#408080" stroke-width=".14"/>
<path d="M82.5 69.8h10.2" fill="none" stroke="#f00" stroke-width=".76"/>
<circle cx="82.6" cy="69.9" r=".38" fill="#f00"/>
<path d="M92.7 15.2v54.6" fill="none" stroke="#f00" stroke-width=".76"/>
<circle cx="92.7" cy="69.9" r=".38" fill="#f00"/>
<path d="M154.9 158.7h12.1" fill="none" stroke="#000080" stroke-width=".38"/>
<circle cx="167" cy="158.7" r=".19" fill="#000080"/>
<path d="M22.9 109.2h20.3v5.1h-20.3z" fill="none" stroke="#400000" stroke-width=".38"/>
<path d="M19.8 111.1l2.6 .7" fill="none" stroke="#f00" stroke-width=".38"/>
<circle cx="19.8" cy="111.1" r=".19" fill="#f00"/>
<path d="M22.4 111.8l-2.6 .6" fill="none" stroke="#f00" stroke-width=".38"/>
<circle cx="22.4" cy="111.8" r=".19" fill="#f00"/>
<path d="M15.2 111.8h7" fill="none" stroke="#f00" stroke-width=".38"/>
<circle cx="22.2" cy="111.8" r=".19" fill="#f00"/>
<path d="M58.4 110.5h25.4v2.5h-25.4z" fill="none" stroke="#400000" stroke-width=".38"/>
<path d="M55.8 78.7l6.4 1.3-6.4 1.3M55.8 68.6l6.4 1.2-6.4 1.3M43.2 111.8h15.2M57 111.1l1.4 .7M58.4 111.8l-1.4 .6" fill="none" stroke="#000" stroke-width=".38"/>
<g fill="#000">
<circle cx="49.5" cy="69.9" r=".38"/>
<circle cx="55.8" cy="71.1" r=".19"/>
<circle cx="55.8" cy="78.7" r=".19"/>
<circle cx="55.8" cy="68.6" r=".19"/>
<circle cx="49.5" cy="80" r=".38"/>
<circle cx="55.8" cy="81.3" r=".19"/>
<circle cx="62.2" cy="80" r=".38"/>
<circle cx="57" cy="111.1" r=".19"/>
<circle cx="58.4" cy="111.8" r=".19"/>
</g>
<path d="M62.2 69.8h-12.7v10.2M25.4 80h36.8" fill="none" stroke="#000" stroke-width=".76"/>
<g fill="none" stroke="#000" stroke-width=".14">
<path d="M255 195.8h40.7v12.7h-40.7zM255 200.9h40.7M255 207.3h40.7M255.1 203.5h40.6M255.1 206h40.6M262.6 208.5h.1M262.6 200.9v7.6M281.7 208.5h.1M281.7 206.1v2.4M285.5 208.5h.1M285.5 206v2.5M295.7 200.9h.1"/>
<path d="M295.7 203.5h.1M295.7 206h.1M295.7 207.3h.1"/>
</g>
<text font-size="3.6" x="3.8" y="6.8">RK3399 POWER DIAGRAM</text>
<text font-size="2.7" x="30.5" y="78.4">VCC12V_DCIN</text>
<g font-size="2.3" fill="#f00">
<text x="68.6" y="43.8">VCC5V0_USB 5.1V</text>
<text x="125.7" y="78.1">VCC5V0_USB 5.1V</text>
<text x="49.5" y="92.1">VCC5V0_SYS 5.0V</text>
</g>
<text font-size="2.3" fill="#000080" x="34.3" y="128.9">VCC3V3_SYS</text>
<g font-size="1.9" fill="#ff0080">
<text x="168.9" y="15.6">5A,0.7-1.5V</text>
<text x="168.9" y="17.5">TBD uA shutdown</text>
<text x="245.1" y="15.6">S0/OFF/OFF</text>
<text x="259.1" y="15.6">1050mA/TBD/TBD</text>
<text x="170.2" y="25.7">5A,0.7-1.5V</text>
<text x="170.2" y="27.6">TBD uA shutdown</text>
<text x="245.1" y="25.7">S0/OFF/OFF</text>
<text x="259.1" y="25.7">1480mA/TBD/TBD</text>
<text x="170.2" y="35.9">2.5A,1.0-1.8V</text>
<text x="245.1" y="33.4">S0/S3/OFF</text>
<text x="245.1" y="35.9">S0/S3/OFF</text>
<text x="170.2" y="37.8">TBD uA shutdown</text>
<text x="245.1" y="38.4">S0/S3/OFF</text>
<text x="170.2" y="46.1">2A,1.8-3.3V</text>
<text x="170.2" y="48">TBD uA shutdown</text>
<text x="245.1" y="43.5">S0/S3/OFF</text>
<text x="245.1" y="46.1">S0/S3/OFF</text>
<text x="259.1" y="43.5">234mA/&lt;4mA/TBD</text>
<text x="259.1" y="46.1">10.6mA/4.25mA/TBD</text>
<text x="245.1" y="48.6">S0/S3/OFF</text>
<text x="245.1" y="51.1">S0/S3/OFF</text>
<text x="259.1" y="51.1">49.7mA/940uA/TBD uA</text>
<text x="259.1" y="48.6">20mA/0.3mA/TBD</text>
<text x="170.2" y="56.2">150mA,1.8-3.4V</text>
<text x="170.2" y="58.1">TBD uA shutdown</text>
<text x="102.9" y="68.9">CC 300mA/1uA</text>
<text x="170.2" y="66.4">150mA,1.8-3.4V</text>
<text x="170.2" y="68.3">TBD uA shutdown</text>
<text x="245.1" y="71.5">S0/S3/OFF</text>
<text x="245.1" y="66.4">S0/OFF/OFF</text>
<text x="259.1" y="71.5">5mA/133uA/TBD</text>
<text x="259.1" y="66.4">11.7mA/TBD/TBD</text>
<text x="170.2" y="77.8">100mA,0.8-2.5V</text>
<text x="245.1" y="74">S0/S3/OFF</text>
<text x="245.1" y="76.5">S0/S3/OFF</text>
<text x="259.1" y="74">9.6mA/1.01mA/TBD</text>
<text x="259.1" y="76.5">18mA/0.3uA/TBD</text>
<text x="170.2" y="79.7">TBD uA shutdown</text>
<text x="245.1" y="79.1">S0/S3/OFF</text>
<text x="245.1" y="81.6">S0/S3/OFF</text>
<text x="259.1" y="79.1">10.1mA/1.79mA/TBD</text>
<text x="259.1" y="81.6">3.3mA/&lt;1mA/TBD</text>
<text x="170.2" y="89.2">150mA,1.8-3.4V</text>
<text x="245.1" y="84.2">S0/S3/OFF</text>
<text x="245.1" y="89.2">S0/OFF/OFF</text>
<text x="259.1" y="89.2">3.4mA/TBD/TBD</text>
<text x="259.1" y="84.2">5mA/&lt;1mA/TBD</text>
<text x="133.3" y="95.6">S0/S3/S5</text>
<text x="170.2" y="91.1">TBD uA shutdown</text>
<text x="133.3" y="98.1">7.6mA/TBD/30uA</text>
<text x="170.2" y="99.4">300mA,1.8-3.4V</text>
<text x="170.2" y="101.3">TBD uA shutdown</text>
<text x="170.2" y="109.6">150mA,0.8-2.5V</text>
<text x="170.2" y="111.5">TBD uA shutdown</text>
<text x="245.1" y="109.6">S0/OFF/OFF</text>
<text x="259.1" y="109.6">17.4mA/TBD/TBD</text>
<text x="170.2" y="119.7">300mA,0.8-2.5V</text>
<text x="245.1" y="119.7">S0/OFF/OFF</text>
<text x="259.1" y="119.7">20.5mA/TBD/TBD</text>
<text x="170.2" y="121.6">TBD uA shutdown</text>
<text x="170.2" y="129.9">300mA,1.8-3.4V</text>
<text x="170.2" y="131.8">TBD uA shutdown</text>
<text x="245.1" y="129.9">S0/OFF/OFF</text>
<text x="259.1" y="129.9">13.5mA/TBD/TBD</text>
<text x="115.6" y="135">S0/OFF/OFF</text>
<text x="129.5" y="135">TBD/TBD/TBD</text>
<text x="115.6" y="141.3">S0/S3/OFF</text>
<text x="115.6" y="143.8">S0/S3/OFF</text>
<text x="129.5" y="141.3">13.4mA/108uA/TBD</text>
<text x="129.5" y="143.8">12.3mA/160uA/TBD</text>
<text x="170.2" y="140">5A,200mohm</text>
<text x="170.2" y="141.9">TBD uA shutdown</text>
<text x="115.6" y="146.4">S0/S3/OFF</text>
<text x="115.6" y="148.9">S0/S3/OFF</text>
<text x="129.5" y="146.4">13.4mA/18uA/TBD</text>
<text x="129.5" y="148.9">3.4mA/&lt;3mA/TBD</text>
<text x="115.6" y="151.5">S0/S3/OFF</text>
<text x="115.6" y="154">S0/S3/OFF</text>
<text x="129.5" y="151.5">20.6mA/2.54mA/TBD</text>
<text x="129.5" y="154">6.3mA/TBD/TBD</text>
<text x="170.2" y="150.2">5A,200mohm</text>
<text x="170.2" y="152.1">TBD uA shutdown</text>
<text x="115.6" y="159.1">User/OFF/OFF1.7mA/TBD/TBD</text>
<text x="245.1" y="161.6">S0/OFF/OFF</text>
<text x="261.6" y="161.6">4140mA/TBD/TBD</text>
<text x="77.5" y="171.8">S0/S3/OFF</text>
<text x="77.5" y="169.2">S0/S3/OFF</text>
<text x="91.4" y="171.8">17.7mA/0.25mA/TBD</text>
<text x="91.4" y="169.2">8.6mA/&lt;0.3mA/TBD</text>
<text x="77.5" y="174.3">S0/S3/OFF</text>
<text x="77.5" y="176.9">S0/OFF/OFF</text>
<text x="77.5" y="179.4">S0/S3/OFF</text>
<text x="91.4" y="174.3">200mA/0.24mA/TBD</text>
<text x="91.4" y="179.4">864mA/12.1mA/TBD</text>
<text x="245.1" y="174.3">S0/OFF/OFF</text>
<text x="261.6" y="174.3">3880mA/TBD/TBD</text>
<text x="245.1" y="185.8">S0/S3/OFF</text>
<text x="261.6" y="185.8">390mA/7.5mA/TBD</text>
<text x="77.5" y="187">S0/S3/OFF</text>
<text x="77.5" y="189.6">S0/OFF/OFF</text>
<text x="91.4" y="187">TBD/TBD/TBD</text>
<text x="77.5" y="197.2">S0/S3/OFF</text>
<text x="91.4" y="197.2">1.2mA/1.2mA/TBD</text>
</g>
<g font-size="1.9" fill="#0f0">
<text x="259.1" y="35.9">1240mA/3.5mA/TBD</text>
<text x="30.5" y="82.9">1110mA/23mA/TBD</text>
<text x="125.7" y="82.9">2440mA/48mA/TBD</text>
</g>
<g font-size="1.9">
<text x="102.9" y="65">FUSB302</text>
<text x="102.9" y="66.9">TYPE C VCONN</text>
</g>
<g font-size="1.7" fill="#ff0080">
<text x="102.9" y="16.7">5V/1A,80mR</text>
<text x="102.9" y="18.4">0.1uA shutdown</text>
<text x="102.9" y="29.4">5V/1A,80mR</text>
<text x="102.9" y="31.1">0.1uA shutdown</text>
<text x="102.9" y="42.1">5V/1A,80mR</text>
<text x="102.9" y="43.8">0.1uA shutdown</text>
<text x="102.9" y="54.8">5V/1A,80mR</text>
<text x="102.9" y="56.5">0.1uA shutdown</text>
<text x="170.2" y="162.7">5V/1A,80mR</text>
<text x="170.2" y="164.4">0.1uA shutdown</text>
<text x="170.2" y="175.4">5V/1A,80mR</text>
<text x="170.2" y="177.1">0.1uA shutdown</text>
</g>
<g font-size="1.7">
<text x="102.9" y="12.9">SY6280AAC</text>
<text x="102.9" y="14.6">Switch</text>
<text x="121.9" y="14.1">VBUS_TYPEC</text>
<text x="168.9" y="14.1">PMIC RK808 BUCK1</text>
<text x="102.9" y="25.6">SY6280AAC</text>
<text x="102.9" y="27.3">Switch</text>
<text x="121.9" y="26.8">VCC5V0_HOST0</text>
<text x="170.2" y="24.3">PMIC RK808 BUCK2</text>
<text x="170.2" y="34.5">PMIC RK808 BUCK3</text>
<text x="189.2" y="34.5">VCC_DDR</text>
<text x="102.9" y="38.3">SY6280AAC</text>
<text x="102.9" y="40">Switch</text>
<text x="121.9" y="39.5">VCC5V0_HOST1</text>
<text x="170.2" y="44.6">PMIC RK808 BUCK4</text>
<text x="189.2" y="44.6">VCC_1V8</text>
<text x="204.5" y="42.1">VCC1V8_EMMC</text>
<text x="204.5" y="44.6">VCC1V8_WIFI</text>
<text x="204.5" y="47.2">VCC1V8_IO</text>
<text x="102.9" y="51">SY6280AAC</text>
<text x="102.9" y="52.7">Switch</text>
<text x="121.9" y="52.2">VCC5V0_HOST2</text>
<text x="204.5" y="49.7">VCC1V8_DDR</text>
<text x="170.2" y="54.8">PMIC RK808 LDO1</text>
<text x="170.2" y="64.9">PMIC RK808 LDO2</text>
<text x="189.2" y="64.9">VCCA1V8_HDMI</text>
<text x="64.8" y="68.7">SY8113B</text>
<text x="64.8" y="70.4">BUCK,PWM</text>
<text x="204.5" y="70">VCC1V8_PMUIO1</text>
<text x="19.1" y="77.4">DC</text>
<text x="170.2" y="76.4">PMIC RK808 LDO3</text>
<text x="189.2" y="76.4">VCCA_1V8</text>
<text x="204.5" y="72.6">VCC1V8_PMUPLL</text>
<text x="204.5" y="75.1">VCC1V8_PLL</text>
<text x="204.5" y="77.6">VCC1V8_USB</text>
<text x="16" y="79.1">Adapter</text>
<text x="18" y="82.5">12V</text>
<text x="64.8" y="78.9">SY8113B</text>
<text x="64.8" y="80.6">BUCK,PWM</text>
<text x="204.5" y="80.2">VCC1V8_ADC</text>
<text x="204.5" y="82.7">VCC1V8_PCIE</text>
<text x="170.2" y="87.8">PMIC RK808 LDO4</text>
<text x="189.2" y="87.8">VCC_SDIO</text>
<text x="119.4" y="95.4">VCC_RTC</text>
<text x="170.2" y="98">PMIC RK808 LDO5</text>
<text x="106.7" y="105.6">VCC_BAT</text>
<text x="106.7" y="107.3">3.3V</text>
<text x="24.1" y="111.9">B5819WS</text>
<text x="44.4" y="110.7">VCC5V0_HDMI</text>
<text x="170.2" y="108.1">PMIC RK808 LDO6</text>
<text x="189.2" y="108.1">VCC_1V5</text>
<text x="25.4" y="119.5">SY8089AAAC</text>
<text x="170.2" y="118.3">PMIC RK808 LDO7</text>
<text x="189.2" y="118.3">VCCA0V9_HDMI</text>
<text x="25.4" y="121.2">BUCK,PWM</text>
<text x="170.2" y="128.4">PMIC RK808 LDO8</text>
<text x="189.2" y="128.4">VCC_3V0</text>
<text x="40.6" y="133.5">RT9013-30B</text>
<text x="40.6" y="135.2">LDO</text>
<text x="59.7" y="133.5">VCC3V0_SD</text>
<text x="72.4" y="139.9">VCC0V9_PLL</text>
<text x="72.4" y="142.4">VCC0V9_PMUPLL</text>
<text x="170.2" y="138.6">PMIC RK808 VSW1</text>
<text x="40.6" y="146.2">TT2102 ADJ</text>
<text x="40.6" y="147.9">LDO</text>
<text x="59.7" y="146.2">VCC_0V9</text>
<text x="72.4" y="144.9">VCC0V9_DDRPLL</text>
<text x="72.4" y="147.5">VCC0V9_EMMC</text>
<text x="170.2" y="148.8">PMIC RK808 VSW2</text>
<text x="189.2" y="148.8">VCC3V3_S0</text>
<text x="72.4" y="150">VCC0V9_USB</text>
<text x="72.4" y="152.6">VCC0V9_PCIE</text>
<text x="40.6" y="157.6">RT9013-18B</text>
<text x="40.6" y="159.3">LDO</text>
<text x="59.7" y="157.6">VCC_EFUSE</text>
<text x="170.2" y="158.9">SYR837PKC</text>
<text x="170.2" y="160.6">Switch</text>
<text x="34.3" y="167.8">VCC3V3_CC</text>
<text x="34.3" y="170.3">VCC3V3_USB</text>
<text x="170.2" y="171.6">SYR838PKC</text>
<text x="170.2" y="173.3">Switch</text>
<text x="34.3" y="175.4">VCC3V3_WL</text>
<text x="34.3" y="178">VCC3V3_WLIN</text>
<text x="34.3" y="185.6">VCC3V3_SPDIF</text>
<text x="170.2" y="184.3">SY8089AAAC</text>
<text x="189.2" y="184.3">VDD_LOG</text>
<text x="34.3" y="188.1">VCC3V3_PCIE</text>
<text x="170.2" y="186">BUCK,PWM</text>
<text x="34.3" y="195.7">VCC3V3_LED</text>
</g>
<g font-size="1.7" fill="#400000">
<text x="189.2" y="14.1">VDD_CENTER</text>
<text x="189.2" y="24.3">VDD_CPU_L</text>
<text x="189.2" y="160.2">VDD_CPU_B</text>
<text x="34.3" y="172.9">VCC3V3_EMMC</text>
<text x="189.2" y="172.9">VDD_GPU</text>
</g>
<g font-size="1.1" fill="#408080">
<text x="123.2" y="17.4">VCC5V0_TYPEC0_EN</text>
<text x="123.2" y="30.1">VCC5V0_HOST_EN</text>
<text x="123.2" y="42.8">VCC5V0_HOST_EN</text>
<text x="123.2" y="55.5">VCC5V0_HOST_EN</text>
<text x="83.8" y="72">EN always ON</text>
<text x="83.8" y="82.2">EN always ON</text>
<text x="44.4" y="122.8">PMIC_EXT_EN</text>
<text x="59.7" y="136.8">SDMMC0_PWR_H</text>
<text x="59.7" y="149.5">VCC3V3_SYS</text>
<text x="59.7" y="160.9">EFUSE_VQPS_EN_H</text>
<text x="189.2" y="163.4">VCC_1V8</text>
<text x="189.2" y="176.1">VCC_1V8</text>
<text x="189.2" y="187.6">VCC_1V8</text>
</g>
<g font-size="1.1">
<text x="137.2" y="14.9">VBUS</text>
<text x="137.2" y="15.9">USB 3.0 Type-C0 port</text>
<text x="219.7" y="15.5">VDD of SOC center</text>
<text x="137.2" y="27.6">VBUS</text>
<text x="137.2" y="28.6">USB 2.0 A port</text>
<text x="219.7" y="25.7">VDD of Quard-A53</text>
<text x="219.7" y="33.3">VDD of DDR CTRL</text>
<text x="219.7" y="35.8">VDDCA/VDD2 of DDR</text>
<text x="137.2" y="40.3">VBUS</text>
<text x="137.2" y="41.3">USB 2.0 A port</text>
<text x="219.7" y="38.4">VDDQ of DDR</text>
<text x="219.7" y="43.4">VDD of EMMC CRTL,VDDQ of EMMC FLASH IO</text>
<text x="219.7" y="46">VDDIO of WIFI+BT module</text>
<text x="137.2" y="53">VBUS</text>
<text x="219.7" y="48.5">VDDIO/VDDPST of GPIO</text>
<text x="219.7" y="51.1">VDD1 of LPDDR3</text>
<text x="137.2" y="54">USB 3.0 A port</text>
<text x="219.7" y="71.4">VDDIO/VDDPST of PMUIO1</text>
<text x="219.7" y="66.3">AVDD of HDMI/MIPI TX phy</text>
<text x="219.7" y="73.9">VDD of PMU PLL</text>
<text x="219.7" y="76.5">AVDD of PLL</text>
<text x="219.7" y="79">AVDD of USB phy</text>
<text x="219.7" y="81.5">AVDD of SARADC</text>
<text x="219.7" y="84.1">AVDD of PCIE phy</text>
<text x="219.7" y="89.2">VDDIO of SDMMC0</text>
<text x="119.4" y="97.4">VCC of PMIC RTC</text>
<text x="59.7" y="112">VCC of HDMI Device</text>
<text x="219.7" y="109.5">VDDPST of APIO2/APIO4</text>
<text x="219.7" y="119.6">AVDD of HDMI/MIPI TX phy</text>
<text x="219.7" y="129.8">VDD of APIO2/APIO4/PMUIO2</text>
<text x="90.2" y="134.9">SD/TF Card</text>
<text x="90.2" y="141.2">AVDD of PLL</text>
<text x="90.2" y="143.8">VDD of PMU PLL</text>
<text x="90.2" y="146.3">AVDD of DDR CTRL</text>
<text x="90.2" y="148.8">VDD of EMMC CTRL CORE DLL</text>
<text x="90.2" y="151.4">AVDD of USB phy</text>
<text x="90.2" y="153.9">AVDD of PCIE phy</text>
<text x="90.2" y="159">VCC of EFUSE</text>
<text x="219.7" y="161.5">VDD of Dual-A72</text>
<text x="52.1" y="171.7">AVDD of USB phy</text>
<text x="52.1" y="169.2">VCC of FUSB302</text>
<text x="52.1" y="174.2">CORE VCC of EMMC FLASH</text>
<text x="52.1" y="176.8">VCC of WIFI module</text>
<text x="52.1" y="179.3">VBAT of WIFI+BT module</text>
<text x="219.7" y="174.2">VDD of Mali-T864</text>
<text x="219.7" y="185.7">VDD of SOC Logic</text>
<text x="52.1" y="186.9">VCC of SPDIF Driver IC</text>
<text x="52.1" y="189.5">VCC of PCIE Device</text>
<text x="52.1" y="197.1">Work LED</text>
</g>
<g font-size="1.1" fill="#ff0080">
<text x="64.8" y="72">3A,&lt;5uA shutdown</text>
<text x="64.8" y="82.2">3A,&lt;5uA shutdown</text>
<text x="25.4" y="122.8">2A,&lt;1uA shutdown</text>
<text x="40.6" y="136.8">3.0V/500mA</text>
<text x="40.6" y="137.8">&lt;1uA shutdown</text>
<text x="40.6" y="149.5">0.9V/500mA</text>
<text x="40.6" y="150.5">&lt;1uA shutdown</text>
<text x="40.6" y="160.9">1.8V/500mA</text>
<text x="40.6" y="162">&lt;1uA shutdown</text>
<text x="170.2" y="187.6">2A,&lt;1uA shutdown</text>
</g>
<g font-size="1">
<text x="256" y="202.5">Project:</text>
<text x="264.2" y="202.6">RK3399_ROCKPI4</text>
<text x="256.2" y="205.1">File:</text>
<text x="264.2" y="207">Tuesday, March 19, 2019</text>
<text x="264.2" y="205.1">&lt;Page name&gt;</text>
<text x="288" y="208.2">3</text>
<text x="288.4" y="206.9">V1.3</text>
<text x="291.8" y="208.2">27</text>
</g>
<g font-size=".9">
<text x="30.7" y=".9">5</text>
<text x="89.5" y=".9">4</text>
<text x="148.4" y=".9">3</text>
<text x="207.3" y=".9">2</text>
<text x="266.2" y=".9">1</text>
<text x=".3" y="28">D</text>
<text x="296" y="28">D</text>
<text x=".3" y="79.8">C</text>
<text x="296" y="79.8">C</text>
<text x=".3" y="131.7">B</text>
<text x="296" y="131.7">B</text>
<text x=".3" y="183.5">A</text>
<text x="296" y="183.5">A</text>
<text x="30.7" y="209.6">5</text>
<text x="89.5" y="209.6">4</text>
<text x="148.4" y="209.6">3</text>
<text x="207.3" y="209.6">2</text>
<text x="256.3" y="206.8">Date:</text>
<text x="256.3" y="208.1">Designed by:</text>
<text x="266.2" y="209.6">1</text>
<text x="282.2" y="208.2">Sheet:</text>
<text x="282.3" y="206.8">Rev:</text>
<text x="289.6" y="208.1">of</text>
</g>
</svg>
